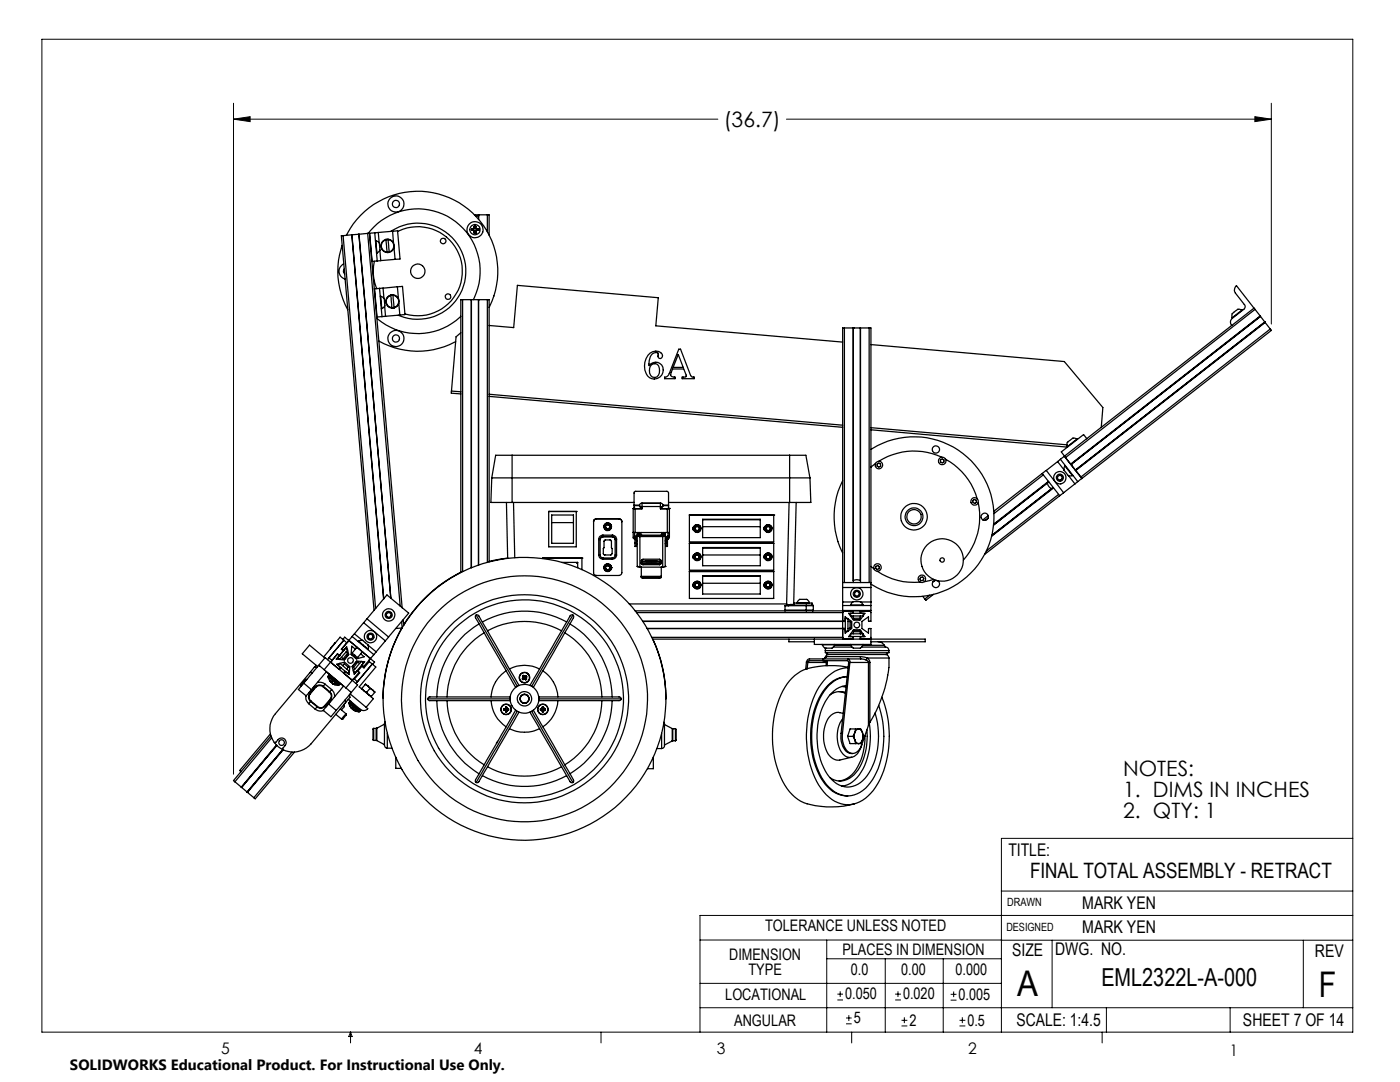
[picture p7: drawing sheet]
<svg xmlns="http://www.w3.org/2000/svg" width="279mm" height="216mm" viewBox="0 0 279 216" stroke-linecap="round" stroke-linejoin="round" font-family="sans-serif">
<g fill="none" stroke="#000" stroke-width=".2">
<path d="M8.4 7.8h261.6v198.2h-261.6zM46.6 23.8l3.3-.5v1zM46.6 20.6v133.9M46.6 23.8h96.7M157 23.8h96.7M250.4 23.3l3.3 .5-3.3 .5zM253.7 20.6v44.1M199.8 177.8h70.2M270 167.3h-70.2v38.7M139.7 187.6h60.2M139.7 196.2h60.1M165 187.6v18.4"/>
<path d="M165 191.3h34.8M167.1 199.5h1.1M167.1 198.4h1.1M167.7 197.8v1.1M176.7 191.3v14.7M178.6 199.5h1.2M178.6 198.4h1.2M179.2 197.8v1.1M188.2 191.3v14.7M189.7 199.6h1.2M189.7 198.4h1.2M190.3 197.8v1.2"/>
<path d="M199.8 187.6h70.2M210 187.6v13.5M260.1 187.6v13.5M270 182.7h-130.3v23.3M70 206v2.1M70 206l.3 .8h-.7zM119.9 206v2.1M139.7 201.1h130.3M168.8 204.3h1.2M168.8 203.1h1.2M169.4 202.6v1.1M170 206v2.1"/>
<path d="M179.9 204.7h1.2M179.9 203.6h1.2M180.5 203v1.2M191.5 204.7h1.2M191.5 203.6h1.2M192.1 203v1.2M220 206v2.1M220.8 201.1v4.9M245.5 201.1v4.9"/>
</g>
<path d="M46.6 23.8l3.3-.5v1zM250.4 23.3l3.3 .5-3.3 .5z" fill="#000"/>
<g fill="none" stroke="#000" stroke-width=".25">
<path d="M68.3 49a15.9 15.9 0 0 0 1.1 12.8M68.5 47h-.4l6.5 74.8M68.5 47l6.5 74.4M68.6 52.7a1.59 1.59 0 0 0-.9 1.6 1.59 1.59 0 0 0 1.2 1.4M68.7 53.7l-.2 .6 .3 .3M69.1 47a16 16 0 0 1 21.5-7.1 16 16 0 0 1 7 21.4M70.2 46.8l-1.7 .2M70.2 46.8l6.4 72.7M71.6 46.7l6.4 72.7-6.4-72.7M71.6 46.7h.1M71.6 46.7l-1.4 .1M73.4 46.6l-1.8 .1"/>
<path d="M73.4 46.6l6.5 74.4M73.5 46.6a12.5 12.5 0 0 1 16.5-3 12.5 12.5 0 0 1 4.5 16.2M73.7 46.5l-.3 .1M73.7 46.5l6.6 74.8M73.7 46.5h.1M74.2 52.2h.1M74.7 57.6h.1M74.7 52.1a8.6 8.6 0 0 0 .5 5.5M74.8 57.6l.4 5.7M74.8 46.5h-1M74.8 46.5l.5 5.6M75 48l.3 .2a.86 .86 0 0 1 .5 1 .92 .92 0 0 1-.6 1.3"/>
<path d="M75 48l.2 2.5M75 48h-.1M75.1 50.5h.1M75.3 52.1l-1 .1M75.5 46.4l-.7 .1M75.5 46.4l.2 2M75.7 57.5l-.9 .1M75.7 57.5l.5 5.7M75.8 50l.2 2M75.9 59.1h.1M76 59.1l.4 .2a.74 .74 0 0 1 .3 1 .96 .96 0 0 1-.5 1.3M76 59.1l.2 2.5"/>
<path d="M76 52l-.7 .1M76.4 57.5h-.7M76.4 57.5l.2 2M77 47.8a1.33 1.33 0 0 0-1 1.4 1.33 1.33 0 0 0 1.3 1.2M77 47.8v.1M77 47.9a1.23 1.23 0 0 0-.9 1.3 1.23 1.23 0 0 0 1.2 1.1M77 47.9l.3 2.4M77.3 50.3v.1M77.4 47.8a1.24 1.24 0 0 1 1.2 1.1 1.24 1.24 0 0 1-.9 1.4M77.4 47.8l.3 2.5M77.4 47.7a1.33 1.33 0 0 1 1.3 1.2 1.33 1.33 0 0 1-1 1.4M77.4 47.7v.1"/>
<path d="M77.4 47.7l-.4 .1M77.7 50.3h.1M77.7 50.3l-.4 .1M78 58.9a1.24 1.24 0 0 0-.9 1.4 1.24 1.24 0 0 0 1.1 1.1M78 58.9l.2 2.5M78 58.9a1.32 1.32 0 0 0-1 1.4 1.32 1.32 0 0 0 1.2 1.2M78 58.9h.1M78 46.2a9.6 9.6 0 0 1 14.9 7.1 9.6 9.6 0 0 1-13.4 9.6M78.4 46.1l.9-.1 .5 5.7-1 .1M78.4 46.1l-2.9 .3M78.4 46.1l.1 2.4M78.4 58.9l.2 2.4"/>
<path d="M78.4 58.9a1.24 1.24 0 0 1 1.2 1.1 1.24 1.24 0 0 1-1 1.3M78.4 58.8a1.32 1.32 0 0 1 1.3 1.3 1.32 1.32 0 0 1-1.1 1.4M78.4 58.8v.1M78.4 58.8l-.4 .1M78.6 49.4l.2 2.4M78.8 51.8l-2.8 .2M79.3 57.2h1l.5 5.6-1 .1M79.3 57.2l-2.9 .3M79.3 57.2l.2 2.3M79.4 46.2a8.9 8.9 0 0 1 12.9 7.2 8.9 8.9 0 0 1-11.5 9.2M92.3 59.8h-.3v54.4M92.3 59.8h5"/>
<path d="M92.3 59.8v54.3M94.1 59.8v53.5M94.4 45.7h-.3v.3h.3M94.4 45.7l-.3 .1 .1 .2 .2-.1M94.4 45.9l.2 .1M94.4 46h.2M94.4 45.7h.1M94.4 45.9v.1M94.6 45.6l-.2 .1M94.6 46l.1 .2M94.6 45.6h.1M94.6 46h.1"/>
<path d="M94.7 46.5h.1M94.7 46.5h.2M94.7 45.4v-.2h.2v.2M94.7 46.2v.3M94.7 45.4l-.1 .2M94.7 45.4h.1M94.7 46.2h.1M94.7 42.9h2.6M94.9 46.2h.1M94.9 46.2v.3M94.9 45.4h.1M94.9 45.4l.1 .2"/>
<path d="M94.9 46.5h.1M95 46l-.1 .2M95 45.6l.2 .1M95 46h.1M95 45.6h.1M95.2 45.9v.1M95.2 45.9l-.2 .1M95.2 45.7h.1M95.2 45.7h.3M95.2 46h.3M95.2 46h-.2M95.5 45.7v.3"/>
<path d="M95.5 46h.1M95.5 45.7h.1M95.5 59.8h.1M95.5 42.9v.3l-.7-.2M95.5 59.8v52.9M95.5 42.9v.9M97.3 42.9h.3v4M97.3 59.8h.3v52.3M97.3 42.9v3.3M97.3 59.8v52.4M75.2 63.3h.1M75.6 68.1a15.9 15.9 0 0 0 15.3 .1"/>
<path d="M76.1 61.6h.1M76.2 63.2l-1 .1M76.8 61.1l.1 2M76.9 63.1l-.7 .1M78.2 61.4v.1M78.6 61.3v.2M78.6 61.5h-.4M79.6 60.5l.2 2.4M79.8 62.9l-2.9 .2M90.1 78v.5l1.9 .1M90.1 78l1.9 .2M92 63.1a12.4 12.4 0 0 1-16.8 .4"/>
<path d="M92 66.4l-1 .8-.9 10.8M97.6 79.1l70.6 6.2M97.6 64.9l4.9 .5 .8-8.5 28.1 2.5-.5 5.6 37.3 3.3M97.6 78.7l70.6 6.1M129.3 70.9a1.77 1.77 0 0 1 2.9-.2 .6 .6 0 0 1-.4 .8 .67 .67 0 0 1-.4-.9 .97 .97 0 0 0-1.6 .6l-.2 .7-.1 1.1a1.6 1.6 0 0 1 2.5-.2 1.6 1.6 0 0 1-.3 2.4 1.86 1.86 0 0 1-1.9 .3 1.86 1.86 0 0 1-1.1-1.7 3.7 3.7 0 0 1 .6-2.9zM130 72.8a1.02 1.02 0 0 1 1.2-.1 1.02 1.02 0 0 1 .4 1.2 1.06 1.06 0 0 1-1 1.4 1.06 1.06 0 0 1-1-1.4v-.4zM135.4 70.7l.9 2.6h-2zM135.5 69.7h.3l2 5.2a.55 .55 0 0 0 .7 .3v.4h-2.4v-.4h.8l.1-.2-.5-1.4h-2.3l-.3 1.4 .2 .2h.6v.4h-2.1v-.4a.96 .96 0 0 0 1-.7zM168.5 65.4h-.3v50.8M168.5 65.4h5M168.5 65.4v50.8M170.3 65.4h.1"/>
<path d="M170.3 65.4v50.8M171.7 65.4v50.5l-.7-.2-.7 .2M171.7 65.4v50.8M173.5 65.4h.3v50.8M173.5 65.4v50.8M173.8 68.8l38.6 3.3 7.7 9.2-.3 4M245.9 63.4l.1 .1M247.9 61.9l-.4-.2a1.71 1.71 0 0 0-1.6 .9v.8M247.9 61.9l-2 1.5M247.9 61.9h.1M250.3 61.5l.2 .2M250.3 61.5l-3.5-4.5a1.12 1.12 0 0 0-.2 1.5l1.7 2.2a.65 .65 0 0 1-.1 1l-2.2 1.8a.98 .98 0 0 0-.2 1.4"/>
<path d="M250.3 61.5l-33.4 26M250.5 61.7l-37.8 29.6M250.5 61.7l1 1.3M251.5 63v.1M251.5 63l-37.8 29.6M251.5 63.1l-37.8 29.6M251.5 63.1h.1M251.6 63.1l-37.9 29.6M251.6 63.1l.8 1.1M252.4 64.2l-37.8 29.6M252.4 64.2v.1M252.4 64.3h.1"/>
<path d="M252.4 64.3l-37.8 29.5M252.5 64.3l-37.8 29.6M252.5 64.3l1 1.4M253.5 65.7l.2 .2-37.8 29.6M253.5 65.7l-37.8 29.5M98.1 95.4l-.1 4.9h4.2M98.1 95.4h63.5M102.2 90.8h-3.3l-.8 4.6M102.2 90.8v9.5M102.2 90.8h55.4M157.6 90.8h3.2l.8 4.6M157.6 90.8v9.5"/>
<path d="M161.6 95.4l.2 4.9h-4.2M168.2 95.9a16 16 0 0 0 0 14.4M173.8 89.7a16 16 0 0 1 24.6 13.4 16 16 0 0 1-24.6 13.5M173.8 85.8l39.2 3.4M173.8 85.3l39.1 3.5M174.7 92.5l-.9 .7M175 92.6l.4-.2 .3 .2 .1 .4-.4 .2-.4-.2zM187.7 91.8l.3-.2 .4 .2v.4l-.4 .2-.3-.2zM188 91.2a13.1 13.1 0 0 0-12.6 .8M188.7 91.6a13 13 0 0 1 6.3 7.9M194.1 99.9l.3-.2 .4 .1 .1 .4-.3 .2-.4-.1zM208 94.5l3.5 4.4"/>
<path d="M208 94.5l-9.7 7.5M208.2 94.8l-9.8 7.7M208.8 93.9l-.8 .6M208.8 93.9l3.5 4.4M209 96.4h.1a1.24 1.24 0 0 0 .8 1.1l-12 9.3M209.2 96.1l-10.9 8.5M209.3 96.1l-11 8.7M210.2 97.3l-12.3 9.6M210.3 97.4l-12.4 9.6M211 95.1l.5-.3 .4 .2 .1 .5-.4 .3-.5-.2zM211.1 92.1l-2.3 1.8M211.1 92.1l1.2 1.6"/>
<path d="M211.2 98.7l-14.4 11.2M211.5 98.9l-15 11.7M211.6 91.7l-.5 .4M211.6 91.7l3.5 4.4M212.3 98.3l-.8 .6M212.4 91.1l-.8 .6M212.4 91.1l3.5 4.4M212.4 91l.3 .3M212.4 91v.1M212.5 93l-.1 .2a1.6 1.6 0 0 0 1.1 1.8l.5-.1M212.5 93l1.5 1.9M212.6 92.9l-.1 .1"/>
<path d="M212.7 91.3l1 1.3M213 89.1v.1M213.3 94.9l1.2 1.7M213.7 92.6v.1M213.7 92.7h.1M213.7 92.7l.9 1.1M214.1 94.9h-.1M214.5 96.6l-2.2 1.7M214.6 93.8l.1 .1M214.6 93.8h.1M214.7 93.9l1 1.3M214.9 87.6l-.3-.1a1.62 1.62 0 0 0-1.7 1l.1 .6"/>
<path d="M214.9 87.6l-1.9 1.5M214.9 87.6l.1 .1M215.1 96.1l-.6 .5M215.7 95.2l.2 .3M215.9 95.5l-.8 .6M215.9 95.5h.1M216.9 87.5l-.6-.8-4.5 3.5 .6 .8M216.9 87.5l-4.5 3.5M92 114.2a28.2 28.2 0 0 0-11.4 10.5M101.1 100.3l.2 11.1M101.3 111.3l-3.7 .7M102.2 100.3h24.3"/>
<path d="M102.5 100.3l.2 11M108.3 111.4h.1M108.3 111.4h7.8M109.5 102.1h.1M109.5 102.1h5.5M109.5 102.1v7h5.5v-7M110.1 104.3v-1.5h4.3v1.5M110.1 104.3v4.1h4.3v-4.1M110.1 104.3h4.3M112.1 112.2h3.2M115 102.1h.1M115.3 112.2v1.1"/>
<path d="M115.3 112.2l-.2 .2M116.1 111.4h.1M116.1 111.4v2.3M119 103.5a.54 .54 0 0 0-.5 .6v10.2a.54 .54 0 0 0 .5 .5h4.5l.6-.3v-10.4l-.2-.5-.4-.1M119 103.5a.54 .54 0 0 0-.5 .6M119 103.5h4.5M119 103.5h.1M119.5 107.6h.3M119.5 110.7h.3M119.5 110.7a.84 .84 0 0 0 .8 .9M119.5 107.6v3.1M119.8 107.6v3.2l.2 .4 .3 .1"/>
<path d="M120.3 107.1l-.4 .2-.1 .4M120.3 107.1l-.3 .1-.2 .4M120.3 106.8a.84 .84 0 0 0-.8 .8M120.3 106.8v.3M120.3 111.3v.3M120.3 106.8h1.9M120.3 107.1h1.9M120.3 111.6h1.9M120.3 107.1h.1M120.3 111.3h1.9M120.5 113.3h.1M120.5 105.1a.76 .76 0 0 1 .8-.8 .76 .76 0 0 1 .7 .8"/>
<path d="M120.5 113.3a.76 .76 0 0 1 .8-.8 .76 .76 0 0 1 .7 .8M120.7 110.7l-.3-.2v-1l.1-.2v-1.4l.2-.2h1.1l.2 .2 .2 2.6-.3 .2M120.7 110.7h1.2M120.7 110.7h.1M120.9 104.9v.4M120.9 105.3l.4 .3M120.9 113.1v.4M120.9 113.5l.4 .3M120.9 113.5l.4 .2M121.3 104.7l-.4 .2M121.3 104.7l.4 .2M121.3 112.9l.4 .2"/>
<path d="M121.3 112.9l-.4 .2M121.3 105.6h.1M121.3 113.7v.1M121.7 104.9v.4M121.7 105.3l-.4 .3M121.7 113.1v.4M121.7 113.5l-.4 .3M121.7 113.5l-.4 .2M121.9 110.7h.1M122 113.3h.1M122.2 107.1l.4 .2 .2 .4M122.2 107.1l.3 .1 .3 .4"/>
<path d="M122.2 106.8a.84 .84 0 0 1 .8 .8M122.2 106.8v.3M122.2 111.3v.3M122.2 107.1h.1M122.8 107.6v3.3l-.3 .3-.3 .1M122.8 107.6h.2M122.8 110.7h.2M123 110.7a.84 .84 0 0 1-.8 .9M123 107.6v3.1M123.5 103.5l.4 .1 .2 .5M123.5 103.5h.1M126.4 101.5h.4"/>
<path d="M126.4 101.5h.1M126.4 106.2l.4 .1M126.4 101.5v5.9l.3 .2M126.4 101.5h.2M126.5 100.8v.1M126.5 100.8v-2.6l.3-.2h6.3l.3 .3v2.5M126.5 100.9h1.1M126.5 100.8h1.1M126.5 100.9v.6M126.6 101.5h.1M126.6 101.5h1.5M126.6 106.3l.1 1"/>
<path d="M126.6 107h.1M126.7 107.3h.1M126.7 107v.3M126.7 107h.1M126.7 107.3l.3 .3M126.7 107.6h.1M126.7 107l.3 .2v1.1M126.7 108.3v.7h.3v-.7M126.7 108.3h.3M126.7 107.6v.7M126.8 101.5v4.8M126.8 106.3h6.4"/>
<path d="M127 107.9h.2M127 108.5h.2M127.2 106.9l.5 .2M127.2 113l.5 .2M127.2 113h.1M127.2 106.3v.3M127.2 106.6v6.4M127.2 106.8h.3M127.2 106.6h.3M127.5 106.6v.4h4.9l.1-.4M127.5 106.3v.3M127.5 106.8h.1"/>
<path d="M127.6 106.3v.7M127.6 100.8l.4-.4h3.9l.4 .4M127.6 100.8l.2 .3 .3 .1M127.6 100.9l.1 .2 .4 .2M127.6 100.8v.1M127.7 107.1h4.6M127.7 113.2h4.6M127.7 107.1v6.1M127.9 106.3v.7M127.9 106.8h4.1M128 113.2v2.1l.3 .1M128 112.3l.1 .2 .2 .1"/>
<path d="M128.1 101.2v.1M128.1 101.3h.1M128.1 101.2h.1M128.1 101.1v-.7h3.7v.7M128.1 112h3.7M128.1 112v.3l.9 .1 2.7-.1h.1v-.3M128.1 111.7v.3M128.1 101.1h3.7M128.1 101.1v.4h-1.3M128.1 106.8v.2M128.3 115.1l-.3-.1h4l-.4 .1M128.3 115.1h3.3"/>
<path d="M128.3 115.1v.3M128.3 115.4h3.3M128.3 112.7l-.3-.3v-.5l.3-.3h3.3l.3 .3v.6l-.3 .2M128.3 112.7h3.3M128.3 112.6v.1M128.3 112.6h3.3M128.8 112h2.4zM131.6 112.6v.1M131.6 115.1v.3M131.8 111.7v.3M131.8 101.1v.4h1.4M131.8 106.8v.2"/>
<path d="M131.8 101.3h.1M131.8 101.2h.1M131.9 101.2v.1M131.9 112.3l-.3 .3M132 113.2v1.4a.5 .5 0 0 1-.2 .8h-.2M132 106.3v.7M132.3 107.1v6.1M132.3 100.8l-.1 .3-.3 .1M132.3 100.9l-.1 .2-.3 .2M132.3 100.8v.1M132.3 100.9h1.1M132.3 100.8h1.1"/>
<path d="M132.3 106.3v.7M132.3 106.8h.2M132.5 106.3v.3M132.5 106.8h.3M132.5 106.6h.3M132.8 106.9l-.5 .2M132.8 113h.1M132.8 113l-.5 .2M132.8 106.3v.3M132.8 107.9h.1M132.8 108.5h.1M132.8 106.6v6.4"/>
<path d="M132.9 108.3v.7h.3v-.7M132.9 108.3h.3M133.2 101.5v4.8M133.2 107.6h.1M133.2 107.3l-.3 .3M133.2 107l-.3 .2v1.1M133.2 107.3h.1M133.2 107v.3M133.2 107.6v.7M133.2 107h.1M133.3 101.5h-1.5M133.3 101.5h.1"/>
<path d="M133.3 106.3l-.1 1M133.3 107h-.1M133.3 101.5h.3M133.4 100.8v.1M133.4 100.3h24.2M133.4 100.9v.6M133.6 101.5h.1M133.6 101.5h-.4M133.6 106.2l-.4 .1M133.6 101.5v5.7l-.1 .3-.3 .1M137.6 102.8h.1M137.6 102.8h16.8"/>
<path d="M137.6 102.8v5.3h16.8v-5.3M137.6 108.4h16.8v5.4h-16.8zM137.6 114h16.8v5.4h-16.8zM137.6 108.4h16.8M137.6 114.1h16.8M138.3 105.4h.1M138.3 105.4l.1 .4M138.3 116.7h.1M138.3 116.7l.1 .4M138.3 111.1h.1M138.3 111.1l.1 .3M138.4 111.1a.78 .78 0 0 1 .7-.8 .78 .78 0 0 1 .8 .8"/>
<path d="M138.4 105.5a.78 .78 0 0 1 .7-.8 .78 .78 0 0 1 .8 .8M138.4 116.7a.78 .78 0 0 1 .7-.7 .78 .78 0 0 1 .8 .7M138.4 111.1h.1M138.4 116.7v.1M138.5 105.1l-.2 .3M138.5 116.3l-.2 .4M138.5 110.7l-.2 .4M138.7 110.9v.5M138.7 111.4l.4 .2M138.7 105.3v.4M138.7 105.7l.4 .2M138.7 116.5v.5"/>
<path d="M138.7 117l.4 .2M138.7 111.3l.4 .2M139.1 110.7l.4 .2M139.1 110.7l-.4 .2M139.1 105l-.4 .3M139.1 105l.4 .3M139.1 105.9h.1M139.1 116.3l.4 .2M139.1 116.3l-.4 .2M139.1 111.5v.1M139.1 117.2h.1M139.5 110.9v.5"/>
<path d="M139.5 111.4l-.4 .2M139.5 105.3v.4M139.5 105.7l-.4 .2M139.5 116.5v.5M139.5 117l-.4 .2M139.5 111.3l-.4 .2M139.9 111.1h.1M139.9 116.7v.1M140.2 105.1v2.2h11.5v-2.2M140.2 116.4v2.1h11.5v-2.1M140.2 110.7v2.2h11.5v-2.2M140.2 115h11.5"/>
<path d="M140.2 103.7h11.5M140.2 105.1v-1.5h11.5v1.5M140.2 110.7v-1.4h11.5v1.4M140.2 116.4v-1.5h11.5v1.5M140.2 105.1h11.5M140.2 110.7h11.5M140.2 116.4h11.5M140.2 109.4h11.5M152.4 105.4l.2 .4M152.4 105.4h.1M152.4 116.7l.2 .4M152.4 116.7h.1"/>
<path d="M152.4 111.1l.2 .3M152.4 111.1h.1M152.5 111.1a.76 .76 0 0 1 .8-.8 .76 .76 0 0 1 .8 .8M152.5 105.5a.76 .76 0 0 1 .8-.8 .76 .76 0 0 1 .8 .8M152.5 116.7a.76 .76 0 0 1 .8-.7 .76 .76 0 0 1 .8 .7M152.5 111.1h.1M152.5 116.7v.1M152.6 105.1l-.2 .3M152.6 116.3l-.2 .4M152.6 110.7l-.2 .4M152.9 110.9v.5M152.9 111.4l.4 .2"/>
<path d="M152.9 105.3v.4M152.9 105.7l.4 .2M152.9 116.5v.5M152.9 117l.4 .2M152.9 111.3l.4 .2M153.3 110.7l-.4 .2M153.3 110.7l.4 .2M153.3 105l-.4 .3M153.3 105l.4 .3M153.3 105.9h.1M153.3 116.3l-.4 .2M153.3 116.3l.4 .2"/>
<path d="M153.3 111.5v.1M153.3 117.2h.1M153.7 110.9v.5M153.7 111.4l-.4 .2M153.7 105.3v.4M153.7 105.7l-.4 .2M153.7 116.5v.5M153.7 117l-.4 .2M153.7 111.3l-.4 .2M154.1 111.1h.1M154.1 116.7v.1M154.4 102.8h.1"/>
<path d="M157.5 100.3l-.5 20.2M158.9 100.3l-.5 20.3M168.2 116.2v1M168.2 117.2v2.9M168.2 117.2h5.6M168.2 116.2h5.6M170.6 118.2l.4-.2 .4 .2v.5l-.4 .3-.4-.3zM173.8 113l.6 .5M173.8 116.2v1M173.8 117.2v2.9M174.8 113l.4-.1 .3 .2-.1 .4-.4 .1-.2-.2zM175.1 114a13.2 13.2 0 0 0 8.6 2.2"/>
<path d="M183.8 115.2l.3-.1 .3 .4-.2 .3-.4 .1-.2-.4zM184.1 119l.5 .5M185.5 118.8l-.9 .7M186.3 118.6l-1.5 1.2-.2-.3M186.3 115.6l-1.8 .5M186.6 115.9l-.5 .3M195.2 100.3a13 13 0 0 1-2.9 11.5M197.2 102.9l-1.1 .9M197.2 103.4l-.6 .4M60 136.9h.1M60.6 136.3l-1.1 1.3 1.6 1.3 1.1-1.3M60.6 136.3l1.6 1.3"/>
<path d="M61 138.8v.1a1.58 1.58 0 0 0 .6 1.5M61.2 135.6l-1.2 1.3M61.2 135.6h-.2l-1 1.1v.2M61.2 135.6h.1M61.6 138.2l.2 .2M61.8 134.3l-6.8 8.1a4.7 4.7 0 0 0-.2 5.8M61.8 134.3l.3-.1 .2 .1M61.8 138.4a1.08 1.08 0 0 0 .2 1.6M61.8 138.4l.1 .1M61.8 138l.2 .1M61.9 138.5a1.03 1.03 0 0 0 .2 1.4M62 140l-.4 .4"/>
<path d="M62 140l1.3 1M62.1 139.9l-.1 .1M62.1 139.9l1.3 1.1M62.2 137.6l2.9-3.5 1.5 1.2 1.9 1.6-2.9 3.6M62.5 137.2l.2 .1M62.7 136.9l.2 .2M62.9 137.1l.1 .1M62.9 137.1l-1.1 1.3M63 137.2l-1.1 1.3M63.1 132.8l-.3 .3M63.3 133.2l-.6-.1-.9 1.2M63.4 136.2h.9l.6 .3"/>
<path d="M63.6 132.8l1.1 .8M63.6 132.8l-3 3.5M64.5 137a1.08 1.08 0 0 0-1.5 .2M64.5 137l1.2 1.1M64.5 136.9a1.07 1.07 0 0 0-1.6 .2M64.5 136.9v.1M64.5 136.9l1.3 1.1M64.7 133.6l4.3 3.7M64.9 136.5l-.4 .4M64.9 136.5l1.3 1.1M65.5 135.1l.4 .9M65.5 135.1l2 1.7"/>
<path d="M65.5 134.9v.2M65.5 134.9l2.1 1.8M65.7 134.7h.2M65.7 134.7l2.1 1.8M65.7 134.7l-.2 .2M65.7 138.1a.99 .99 0 0 1 .2 1.5M65.8 139.9l.1 .1M65.8 138l-.1 .1M65.8 138a1.1 1.1 0 0 1 .1 1.6M65.9 139.6h.1M65.9 139.6l-1.1 1.2M65.9 136l.1 .1"/>
<path d="M65.9 136h.1M65.9 139.6l.2 .2M65.9 139.6l-1 1.3M66 132.1l-1.1-.9-1.3 1.6M66 132.1l-1.3 1.5M66 132.1l4.3 3.6M66 136.1h.1M66 136.1v-.2l.3 .2M66.1 136.1h.1M66.1 136l-.1 .1M66.1 136.1l.1 .1M66.1 136v.1"/>
<path d="M66.2 136.2h.1M66.2 137.6l-.4 .4M66.2 137.6l.4 .5 .2 .9M66.2 136.1h-.1M66.2 131.9l-.1 .4 1.5 1.2 .2-.4M66.2 131.9l-.2 .2M66.3 136.1v.1M66.3 136.1l-.1 .1M66.3 136.3l.2 .1M66.3 136.2v.1M66.4 136.4h.1M66.4 136.4l.1 .1"/>
<path d="M66.4 136.4l.5 .2-.3-.1M66.6 136.5h.1M66.6 136.5h-.1M66.7 136.6l.8 .2M67 128.2l-1.1 1.3M67.2 132.5l1.6-.4 1 .9-.1 1.6zM67.3 130.5h.1M67.3 130.5l-1 1.3-.6-.5M67.3 130.5l-1.1 1.4M67.3 130.5l.3 .3M67.5 132.8l.3-.4 1.9 1.6-.3 .4M67.6 136.7l-.1 .1"/>
<path d="M67.7 130.8h.1M67.8 136.3v.2M67.8 136.5l-.2 .2M68 133.2l-.3 .4M68.1 133.2l-.4 .4M68.1 131.2l.4 .2M68.2 129.4l.4 .4M68.3 129.4l.4 .3 .5-.7 .4 1.6-.9 1.1-1.6-.2 .5-.7M68.3 129.4l-.1 .1M68.4 132.8l.3-.3 .2 .1 .6 .5-.3 .4M68.4 127.6l.4-.5 .8 .7M68.6 127.7l-.7-.6-3.3 4-2.8-2.4-1.5 1.8 3.1 2.5"/>
<path d="M68.6 127.7l-3.2 3.9M68.6 127.7l.6 .6-1.1 1.2 .4 .4-.9 .9M68.8 139.7l.2 .3-.1 .2M68.8 133.9l-.3 .4M68.9 134.1l-.2 .3 1.4 1.2 .4-.1M69 134.1h-.1M69 137.3l1.1 .9M69 130.1l.4 .3M69.1 134.1h-.2M69.4 129.6l-.4-.3-.6 .7-1 1.3 .4 .3M69.4 129.7l-1.6 1.9M69.4 130.4l-.9 1"/>
<path d="M69.4 130.4l.1 .3-.7 .8-.3-.1M69.4 128.1l-1.1 1.3M69.6 127.8l-.2 .3M69.6 127.8l.3 .2M69.6 127.8l4.3 3.6M69.6 127.8h.1M69.7 138.6l.1 .5-7.7 9.3a4.7 4.7 0 0 1-5.7 1.2M69.9 128h-.4l-.1 .1M69.9 138.5l3.5 2.9a1.01 1.01 0 0 1-1.5 .2l-2.4-2M69.9 128l1.3 1.1M70.1 140h-.3M70.1 138.2l-3 3.5"/>
<path d="M70.3 130.3l1.1 .9M70.3 130.3l-.1 .3 .7 .6h.5M70.3 127l-.7 .8M70.3 127l4.3 3.6M70.3 135.7l1.1 1-1.3 1.5M70.3 135.7l-1.3 1.6M70.5 133.2l.4 .3M70.5 135.5l-.2 .2M70.7 126.5l-.4 .5M70.7 126.5l1.6 1.3M71.2 129.1l-.4 .4-.6-.6-.1 1.7 1 .9 1.6-.4-.7-.6 .4-.4M71.2 129.1l1.2 1"/>
<path d="M71.2 129.2l-.9 1.1M71.3 133.8l.1 .1M71.4 133.9l.4 .4-1.1 1.2 .6 .5M71.4 132.1l-.9 1.1M71.4 132.1h-.4l-.6 .8 .1 .3M71.4 132.1l.4 .3M71.5 128l.4-.2a.88 .88 0 0 1 1 .4 .95 .95 0 0 1 .5 1.3M71.5 128l1.9 1.5M71.5 128h.1M71.6 134.2l-1.1 1.3M71.6 134.1v.1M72.1 132l-1.6 1.8 .4 .4 1.6-1.9-.4-.3"/>
<path d="M72.2 132.7l.4 .4M72.2 137.4l.5 .5 .5 .2M72.2 137.4h-.1M72.3 130.1l-.9 1.1M72.4 130.1l1.3 1.1M72.6 133l-.4-.3 .6-.7-1.6-.1-.9 1.1 .4 1.5 .5-.6 .4 .3M72.6 133l-.1 .1M72.6 124.2l4.3 3.7M72.6 124.2l-1.9 2.3M72.9 136.6l.5 .3M72.9 136.6l.1-.1 .4 .4M72.9 136.6l-.7 .8"/>
<path d="M73.2 138.1l.4 .6 .5 .3M73.2 123.5l-.6 .7M73.2 123.5l4-4.8 4.4 3.6-4.1 4.8M73.2 123.5l4.3 3.6M73.4 136.9l.4 .5M73.4 136.9l1 .8M73.4 129.5v.1M73.5 128.8l1.6 1.3M73.7 131.2v.5M73.7 131.2l.2 .2M73.7 131.7l-1.1 1.3M73.8 126.5l.5 .1 .1 .5-.3 .4-.5-.1-.2-.5z"/>
<path d="M73.8 137.4l.6 .3M73.8 137.4l-.6 .7M73.9 131.4l.9 .7-.4 .5M73.9 131.4l-.2 .3M73.9 131.4h.1M74.1 139h-.1M74.3 132.5l.7 .6-3.3 4 2.8 2.3-1.4 1.7M74.3 132.5l-3.3 3.9M74.3 132.5l-.6-.5-1.1 1.3-.4-.4-.8 1M74.4 137.7l.4 .5M74.4 137.7l.4 .3v.2M74.6 130.6l-.7 .8"/>
<path d="M74.8 138.2l-.7 .8M75.1 130.1l-.5 .5M76.9 127.9l-1.8 2.2M77.1 122.5l.4-.3 .5 .2v.5l-.4 .3-.4-.2zM77.5 127.1l-.6 .8M80.2 124l.1 1.3M80.2 125.3a28.4 28.4 0 0 0-3.8 14M80.3 125.3l-1.3 .1M80.5 123.6l.1 1.1M85.4 139.5l.3 .3h16.1M85.4 139.5h16.4M87.2 139.8a17.7 17.7 0 0 0 8.4 14.6"/>
<path d="M89.2 139.8a15.5 15.5 0 0 0 7.4 12.8M95 122.7h.4l.2 .2 8 13.9M95 122.7l-.1 .1v.5l8 13.9M95 122.7l8.2 14.2M95.6 124.5a17.4 17.4 0 0 0-8.4 14.6M96.3 124.1a17.5 17.5 0 0 1 16.8 0M96.6 126.3a15.5 15.5 0 0 0-7.4 12.8M97.3 125.9a15.5 15.5 0 0 1 14.8 0M98 139.8a6.7 6.7 0 0 0 3 5.2M101 133.8a6.7 6.7 0 0 0-3 5.3M101.7 133.5a6.4 6.4 0 0 1 6 0M101.8 139.1h-16.1l-.3 .4"/>
<path d="M104.2 135.5l.2 .1M104.3 134.9l.1 .2M104.3 134.9l.1 .1M104.4 135.3l-.2 .2M104.4 135.3h.1M104.4 134.8l.2 .1M104.4 134.8l-.1 .1M104.4 135.1h.1M104.4 135.1l.1 .1M104.4 135.4h.1M104.4 134.8l.1 .1M104.4 135.4l-.2 .1"/>
<path d="M104.4 135h.1M104.5 135.2h.1M104.5 135.2l-.1 .1M104.5 135h.1M104.5 135.3h.1M104.5 135.2v.1M104.5 135l-.1 .1M104.5 135v.2M104.5 135.3l-.1 .1M104.5 135.4l-.1 .2M104.5 135.4h.1M104.5 134.9l-.1 .1"/>
<path d="M104.5 135.4l.1 .1M104.5 134.9v.1M104.6 135.5l-.2 .1M104.6 135.5h.1M104.6 135h.1M104.6 134.9l.1 .1M104.6 134.9l-.1 .1M104.6 134.9v.1M104.7 135h.1M104.7 135.4l-.1 .1M104.7 135.4h.1M104.7 135.4l.1 .1"/>
<path d="M104.7 135.4h-.2M104.8 134.9l-.1 .1M104.8 135.5h.1M104.8 135.5l.1 .1M104.8 134.9v.1M104.8 135.4h.1M104.8 135.4v.1M104.8 135h-.1M104.8 135.2h.1M104.8 135h.1M104.8 135.2l.1 .2M104.9 135.2v.1"/>
<path d="M104.9 135.4h.1M104.9 135.1h.1M104.9 135.4l-.1 .1M104.9 135.3h.1M104.9 135.3v.1M104.9 135.1l-.1 .1M104.9 135.4l.2 .1M105 135.1l-.2 .1M105 135.1h.1M105 134.8l.1 .2M105 134.8l-.2 .1M105 135.3l.1 .2"/>
<path d="M105 135.3l-.1 .1M105 134.8l-.2 .2M105.1 135l-.1 .1M105.1 135.5l-.2 .1M105.1 135h-.2M107.5 139.1h16l.4 .1 .1 .3M107.6 139.5h16.4M108.3 133.8a6.7 6.7 0 0 1 3 5.3M111.3 139.8a6.7 6.7 0 0 1-3 5.2M112.7 126.3a15.5 15.5 0 0 1 7.4 12.8M113.7 124.5a17.4 17.4 0 0 1 8.5 14.6M114.3 122.7l.2 .4-.1 .2-8 13.9"/>
<path d="M114.3 122.7h-.3l-.2 .2-8 13.9M114.3 122.7l-8.2 14.2M120.1 139.8a15.5 15.5 0 0 1-7.4 12.8M122.2 139.8a17.5 17.5 0 0 1-8.5 14.6M124 139.5l-.1 .2-.4 .1h-16M125.6 120.5h31.4M126.8 121.9h34.1M127 122.2h41.2M128.3 124h40.4M129.2 125.4h39.5M130.1 127.2h38.1M156.7 120.8v.1"/>
<path d="M156.7 121.7v.2M156.7 120.8l4.2 .1M156.7 121.7h4.2M156.7 120.9v.8M157 120.5l.3 .3M157.3 120.8h.1M157.4 127.5v.6h5.1M157.8 120.6h.6M157.8 120.6l-.5 .2M157.8 120.6l.1 .2M157.9 120.8h-.6M157.9 120.8h3"/>
<path d="M158.4 120.6l.1 .2M158.5 120.8v-.5h3.6v.5M159.1 120.3l.1-.2a1.54 1.54 0 0 1 2.1-.3l.2 .5M159.1 120.3h2.4M159.1 120.3h.1M160.9 120.8v.1M160.9 121.7v.2M160.9 120.9h1.4M160.9 120.8h1.4v.1M160.9 121.9h1.3M160.9 121.7h1.4M160.9 120.9v.8"/>
<path d="M161.1 133.5a9.1 9.1 0 0 0-5.6 6.1 20.3 20.3 0 0 0 1.6 17.8 7.6 7.6 0 0 0 4 3M161.2 132.2l.2-.4h7.8l.1 .2-1.4 14.3M161.2 132.2h3.7M161.2 132.2l-.1 1.3M161.5 120.3h.1M162.3 121.7l-.1 .2M162.3 120.9v.8M162.5 127.5v1.1h11.3v-1.1M164.1 128.7l.2 .3a.72 .72 0 0 0 .9 .3 .97 .97 0 0 0 1.4-.6M164.1 128.7h2.5M164.1 128.6v.1M164.2 131.8l.5 .1"/>
<path d="M164.7 131.9l.2 .3M164.7 129.8v.4h12.7v-.4M164.7 131.2h.1M164.7 129.8h12.7M164.8 131l-.3 .4h-.3h.3l.2-.2M164.8 131h6.9M164.8 131l-.1 .2M164.8 131.8l-.1 .1M164.9 129.3l-.2 .5M164.9 132.2h.2M164.9 132.2v.6M165 130.2v.4h12.1v-.4"/>
<path d="M165.1 131.8v.4M165.1 132.2v.6M165.4 130.6a.67 .67 0 0 0-.7 .6M166.3 129.1h3.7M166.5 128.8h3.3M166.6 128.6v.1M167.5 138l1.2 .3M168 137l.8 .1M168.2 120.8v1M168.2 120.1v.7M168.2 121.8v.4M168.2 127.2v.3"/>
<path d="M168.2 125.4h.1M168.2 127.2l.3 .3M168.2 122.2v5M168.2 120.8h5.6M168.2 121.8h5.6M168.2 120.1h2M168.5 121.9l-.2 .1-.1 .2M168.6 124l.1-.1v-.8l1.3 .9v1.4l-1.3 .9-.1-.9M168.7 138.1l-.6-.1a3.4 3.4 0 0 0-2.4 .6M168.9 136.8a5.9 5.9 0 0 0-4.5 3.9 15.2 15.2 0 0 0 .7 13.8 4.6 4.6 0 0 0 5.6 2.2 8 8 0 0 0 4-5.4 15.9 15.9 0 0 0-.1-9M169.2 131.5a.53 .53 0 0 1 .4 .7M169.2 123.4h-.5v2.5h.5v-2.4"/>
<path d="M169.2 133.2a6.6 6.6 0 0 0-5.3 3.3 20.2 20.2 0 0 0-1.7 17.8 9.6 9.6 0 0 0 5.6 6.1 6.1 6.1 0 0 0 6.5-2.7 20 20 0 0 0 2.3-16.8l-.6-1.8M169.2 125.4h.5M169.2 124h.5M169.3 133.1a18.2 18.2 0 0 0-8.2 .4M169.6 132.2h3.7M169.6 132.2l-1.5 14.1M169.7 124v1.4M169.7 124l.2 .1v1.1l-.2 .2M169.8 128.7l.2 .3a.72 .72 0 0 0 .9 .3 .97 .97 0 0 0 1.3-.6M169.8 120.7l.1-.2a1.54 1.54 0 0 1 2-.2l.3 .4M169.8 126.5v.5h2.5M169.8 126.5h2.4"/>
<path d="M169.8 128.7h2.4M169.8 120.7h2.4M169.8 120.7v.1M169.8 128.6v.1M169.8 127h.1M170.2 127l.1 .1M170.2 121.9l.1 .1M170.3 126h1.4M170.3 126l.2-.2h1.1l.1 .2M170.3 123.4h1.4M170.3 123.4l.2 .2h1.1l.1-.2M170.3 121.9v.5"/>
<path d="M170.3 122.9v.5M170.3 126v.5M170.3 127v.5M170.3 127h-.9l.9-1.3h1.4l.9 1.3h-.9M170.4 125.7v.2M170.8 125.2h.4M171.7 131l1.4 .3M171.7 131l.1 .5M171.7 121.9v.5M171.7 122.9v.5M171.7 126v.5M171.7 127v.5"/>
<path d="M171.8 131.5h-10.2a.66 .66 0 0 0-.7 .7l-.1 1.3M171.8 131.5l1.1 .2M171.8 127.1l-.1 .4M171.8 125.8v.7M171.8 120.1h2M171.8 121.9l-.1 .4 .9 .1-.9 1.3h-1.4l-.9-1.3 .9-.1M171.9 129.1h4.8M172.2 128.8h4.3M172.2 122.9h-2.4v-.5h2.5v.5M172.2 120.7v.1M172.2 128.6v.1M172.3 126.5v.5"/>
<path d="M172.9 131.7l.4 .5M173.1 131.3l-.2 .4M173.1 131.3l.3 .3 .2 .6M173.1 131.3h4.3M173.3 132.2h.3M173.3 132.2v12.5M173.5 121.9h.2l.1 .3v1.8h-.4l-.1-.9-1.3 .9v1.4l1.3 .9v-.8l.5-.1v1.8l-.3 .3M173.6 132.2v11.9M173.8 128.1h10.8v-.6h-54.3a27.2 27.2 0 0 1 2.6 12M173.8 120.8v1M173.8 120.1v.7M173.8 121.8l-11.6 .1"/>
<path d="M175.3 128.1a1.38 1.38 0 0 1 1.2 .7M176.5 128.8l.2 .3M176.7 129.1a.67 .67 0 0 1 .7 .7M176.7 130.6a.72 .72 0 0 1 .7 .7M177.4 133.2v.1a27.1 27.1 0 0 1-3.8 10.8M177.4 131.3v1.9M46.9 156l1.3 1.1M48.2 157.1h.1M48.2 157.1l1.1 .9M49.3 158l.1 .1M49.3 158h.1M49.4 158.1l1.3 1.1"/>
<path d="M54 146.4l-6.2 7.3 .3 .3M54.1 146.9l-7.5 8.9 .3 .2M54.2 147.2l-7.3 8.8M54.8 148.2l.3-.1a1.14 1.14 0 0 1 1.7-.6 .98 .98 0 0 1 .1 1.3l-.5 .5v.3M54.8 148.2l.7 .8 .9 .6M55.2 148.7l-7 8.4M56.4 149.6l-7.1 8.4M56.5 149.6l-7.1 8.5M58.3 150.1l-7.6 9.1M58.8 150.1l-7.9 9.3-.2-.2M61.6 140.4l1.3 1.1M62.9 141.5l.9 .4 .8-.1"/>
<path d="M63.3 141l-.4 .5M63.4 141h-.1M64.8 140.8a.95 .95 0 0 1-1.4 .2M64.8 140.8l.1 .1M64.9 140.9a1.11 1.11 0 0 1-1.6 .1M64.9 140.9l.2 .2M65.1 140.7l.2 .1M65.6 140.5l-1.1 1.2 1.5 1.3 1.1-1.3M65.6 140.5l1.5 1.2M67 142.5l1.2 1M67.9 141.5l1.1 .9M68.7 140.5a1.13 1.13 0 0 1-.5 1.2"/>
<path d="M69 142.4l-.8 1.1M69 142.4v.4l-.6 .7h-.2M69.6 140.3l.2 .6M69.6 140.3l2 1.7M69.6 140.2v.1M69.6 140.2l2.2 1.8M69.8 140l2.1 1.8M69.8 140l-.2 .2M69.8 140.9h.1M69.8 140.9l.3 .3M70.1 141.2l.1 .1M70.1 141.2h.1"/>
<path d="M70.2 141.3v.1M70.2 141.3h.1M70.2 141.4h.1M70.2 141.4v-.1l.2 .1v.2M70.3 141.4h.1M70.3 141.3l-.1 .1M70.4 141.4h-.1M70.4 141.6h.1M70.5 141.6l.2 .1M70.5 141.6h.1M70.6 141.7h.1M70.7 141.7l.3 .2"/>
<path d="M70.7 141.7h.1M71 141.9l.6 .1M71 141.9h.1M71.8 142h-.2M71.9 141.5v.3M71.9 141.8l-.1 .2M74.6 145.3l-.2 .1v2.3h.2M74.6 145.3v2.4M74.6 145.3h.5M74.6 147.7h.5M75.1 147.7l.1 .1M75.1 145.3v2.4"/>
<path d="M75.2 145.3h-.1M75.2 145.3v2.5M75.2 147.8l1.5 .8M76.7 144.5l-1.5 .8M76.8 144l-.1 4.7 .2 .4 .4 .2M77.3 146.3v3M77.3 149.3h.9M79 151.1v2.2h1.1M96.3 154.8a17.5 17.5 0 0 0 16.8 0M97.3 153a15.5 15.5 0 0 0 14.8 0M99.3 147.9l-.2 .4M100.5 141.5v.2"/>
<path d="M100.5 141.7h.3M100.5 141.5h.2M100.7 141.5v.1M100.7 141.6l-.2 .1M100.8 141.4h.1M100.8 141.4l-.3 .1M100.8 141.7h.1M100.8 141.6h.1M100.8 141.5h.1M100.8 141.4v.1M100.8 141.6v.1M100.8 141.6l.1 .1"/>
<path d="M100.9 141.7h.1M100.9 141.7v.1M100.9 141.4h.1M100.9 141.4h-.1M100.9 141.8h.1M100.9 141.8v.2M100.9 142h.2M100.9 141.1h.2M100.9 141.1v.2M100.9 141.3h.1M100.9 141.3v.1M100.9 141.7l.1 .1"/>
<path d="M100.9 141.4l-.1 .1M100.9 141.1l.1 .2M101 141.8h.1M101 141.3h.1M101 141.9h.1M101 141.3l-.1 .1M101 141.9l-.1 .1M101 141.8v.1M101.1 141.3v.1M101.1 141.3h.1M101.1 141.8v.1M101.1 141.9v.1"/>
<path d="M101.1 141.8v.2M101.1 141.8h.1M101.1 141.3l.1 .1M101.1 141.1v.2M101.1 141.4h.1M101.1 141.7h.1M101.1 141.7v.1M101.1 141.4l.1 .1M101.2 141.7l-.1 .1M101.2 141.7h.1M101.2 141.4h.1M101.2 141.4h-.1"/>
<path d="M101.2 141.6l.1 .1M101.2 141.6l-.1 .1M101.2 141.5h.1M101.2 141.6h.1M101.3 141.7h-.1M101.3 141.7h.1M101.3 141.7h.2M101.3 141.4l.2 .1M101.3 141.4h.1M101.3 141.5h.1M101.3 141.6h.1M101.3 141.5v.1"/>
<path d="M101.3 141.4l-.1 .1M101.3 141.4v.1M101.3 141.6v.1M101.3 141.6l.2 .1M101.5 141.5v.2M101.5 141.5h-.2M101.7 145.4a6.7 6.7 0 0 0 6 0M102.9 141.7l-8 13.9v.4l.1 .1M103.2 141.9l-8.2 14.2M103.6 142.1l-8 13.9-.2 .1h-.4M105.8 142.1l8 13.9 .2 .2 .3-.1M106.1 141.9l8.2 14.2"/>
<path d="M106.4 141.7l8 13.9 .1 .2-.2 .3M107.8 141.5v.2M107.8 141.7h.3M107.8 141.5h.3M108.1 141.4l-.3 .1M108.1 141.5v.1M108.1 141.4v.1M108.1 141.4h.1M108.1 141.7h.1M108.1 141.6l-.3 .1M108.1 141.6h.1M108.1 141.5h.1"/>
<path d="M108.1 141.6v.1M108.1 141.6l.1 .1M108.2 141.7h.1M108.2 141.4h-.1M108.2 141.4h.1M108.2 141.7v.1M108.2 141.8h.1M108.2 141.8v.2M108.2 142h.2M108.2 141.1h.2M108.2 141.1v.2M108.2 141.3h.1"/>
<path d="M108.2 141.3v.1M108.2 141.7l.1 .1M108.2 141.4l-.1 .1M108.2 141.1l.1 .2M108.3 141.8h.1M108.3 141.3h.1M108.3 141.9h.1M108.3 141.3l-.1 .1M108.3 141.9l-.1 .1M108.3 141.8v.1M108.4 141.8h.1M108.4 141.3h.1"/>
<path d="M108.4 141.3v.1M108.4 141.8v.1M108.4 141.9v.1M108.4 141.8v.2M108.4 141.3l.1 .1M108.4 141.1v.2M108.4 141.4h.1M108.4 141.7h.1M108.4 141.7v.1M108.5 141.7l-.1 .1M108.5 141.7h.1M108.5 141.4h.1"/>
<path d="M108.5 141.4h-.1M108.5 141.4l.1 .1M108.6 141.7h-.1M108.6 141.5h.1M108.6 141.6h.1M108.6 141.4h.1M108.6 141.7h.1M108.6 141.4v.1M108.6 141.6v.1M108.6 141.6l-.1 .1M108.6 141.7h.2M108.6 141.4l.2 .1"/>
<path d="M108.6 141.5v.1M108.6 141.6l.2 .1M108.8 141.5v.2M108.8 141.5h-.2M130.4 151.1v2.3h-1.2M131.1 149.4h.9M132 146.3v3.1M132.5 144.1l.1 .2v4.6l-.2 .4-.4 .1M132.6 144.6l1.6 .8M134.2 145.4h.1M134.2 145.4v2.4M134.2 147.8l-1.6 .9"/>
<path d="M134.3 147.8h-.1M134.3 145.4v2.4M134.3 147.8h.5M134.3 145.4h.5M134.8 145.4l.1 .2a4.1 4.1 0 0 1-.1 2.2M134.8 145.4v2.4M167.9 146.3a3.7 3.7 0 0 0 1.6 4l.7 .1M167.9 146.3h.2M168.1 143.5a6 6 0 0 0 .4 7.2 1.98 1.98 0 0 0 3.1-1.1l.4-1M168.3 142.3a2.6 2.6 0 0 0-3.5 2 6.7 6.7 0 0 0 1.1 6.8l.7 .5 .7 .1 2.7-.6M169.2 146.9l.5 1.5h1M169.2 146.9h1.1"/>
<path d="M170.3 146.9l.3 .7M170.6 147.6l.1 .8M170.6 146.2l-.3 .7M170.6 146.2l-.1 .3 .1 1.1M170.6 147.6a.95 .95 0 0 0 .8 .8M170.7 145.5h.7M170.7 148.4h.7M170.7 145.5h-1l-.5 1.4M170.7 145.5l-.1 .7M171.4 145.5a.95 .95 0 0 0-.8 .7M171.4 145.5a.98 .98 0 0 1 .7 .7M171.4 145.5h.4l.3 .7"/>
<path d="M172.1 147.6a.98 .98 0 0 1-.7 .8M172.1 146.2l.2 .7-.2 .7M172.1 147.6l-.3 .8h-.4M172.6 146.8a11.1 11.1 0 0 1-2.6 7.8l-1.4 .9-1.1 .3M173 145.7a12 12 0 0 1-2.5 8.9 3.6 3.6 0 0 1-4.8 .6M173.3 144.7l-1.3 3.9a1.86 1.86 0 0 1-2.5 1.5 3.8 3.8 0 0 1-1.4-3.8M173.5 144.4a13.9 13.9 0 0 1-2.4 10.8l-.5 .4a4.4 4.4 0 0 1-2.6 1.3M173.6 144.1l-.3 .6M175.4 140.8a18.3 18.3 0 0 1-1.3 14.8 5.7 5.7 0 0 1-5.9 3.1 7.7 7.7 0 0 1-4.9-5 17.7 17.7 0 0 1 1.2-15.8 6.1 6.1 0 0 1 4.6-2.9 6 6 0 0 0-5.3 3.6 17.7 17.7 0 0 0 .5 17.3 5.8 5.8 0 0 0 4.9 2.9M161.1 160.4a18 18 0 0 0 9.5 0"/>
<circle cx="79" cy="40.7" r="1.61"/>
<circle cx="79" cy="40.7" r=".72"/>
<circle cx="83.4" cy="54.1" r="1.44"/>
<circle cx="88.4" cy="48.1" r=".56"/>
<circle cx="89.4" cy="59.2" r=".56"/>
<circle cx="94.8" cy="45.8" r="1.02"/>
<circle cx="94.8" cy="45.8" r="1.62"/>
<circle cx="79" cy="67.6" r="1.61"/>
<circle cx="79" cy="67.5" r=".72"/>
<circle cx="175.4" cy="92.8" r=".75"/>
<circle cx="186.8" cy="89.7" r=".72"/>
<circle cx="188" cy="92" r=".75"/>
<circle cx="211.5" cy="95.3" r=".72"/>
<circle cx="211.5" cy="95.3" r="1.24"/>
<circle cx="121.3" cy="113.3" r=".75"/>
<circle cx="121.3" cy="105.1" r=".76"/>
<circle cx="121.3" cy="105.1" r=".67"/>
<circle cx="121.3" cy="113.3" r=".67"/>
<circle cx="139.1" cy="111.1" r=".66"/>
<circle cx="139.1" cy="116.8" r=".66"/>
<circle cx="139.1" cy="105.5" r=".67"/>
<circle cx="139.1" cy="111.1" r=".77"/>
<circle cx="139.1" cy="105.5" r=".77"/>
<circle cx="139.1" cy="116.8" r=".77"/>
<circle cx="153.3" cy="111.1" r=".66"/>
<circle cx="153.3" cy="116.8" r=".66"/>
<circle cx="153.3" cy="105.5" r=".76"/>
<circle cx="153.3" cy="111.1" r=".76"/>
<circle cx="153.3" cy="116.8" r=".76"/>
<circle cx="153.3" cy="105.5" r=".67"/>
<circle cx="171" cy="118.5" r=".7"/>
<circle cx="171" cy="118.5" r="1.22"/>
<circle cx="175.1" cy="113.2" r=".75"/>
<circle cx="182.4" cy="103.1" r="2.66"/>
<circle cx="182.4" cy="103.1" r="1.45"/>
<circle cx="182.4" cy="103.1" r="1.78"/>
<circle cx="184" cy="115.5" r=".75"/>
<circle cx="186.8" cy="116.5" r=".72"/>
<circle cx="188" cy="111.7" r=".44"/>
<circle cx="188" cy="111.7" r="4.2"/>
<circle cx="194.5" cy="100.1" r=".75"/>
<circle cx="196.5" cy="103.1" r=".72"/>
<circle cx="70" cy="131.8" r=".56"/>
<circle cx="73.9" cy="127" r=".7"/>
<circle cx="73.9" cy="127" r="1.24"/>
<circle cx="77.6" cy="122.7" r="1.23"/>
<circle cx="77.6" cy="122.7" r=".7"/>
<circle cx="104.7" cy="139.4" r="19.8"/>
<circle cx="104.7" cy="135.2" r="1"/>
<circle cx="104.7" cy="135.2" r="1.05"/>
<circle cx="104.7" cy="139.4" r="28.2"/>
<circle cx="104.7" cy="139.4" r="20.8"/>
<circle cx="104.7" cy="139.4" r=".89"/>
<circle cx="104.7" cy="139.5" r="24.6"/>
<circle cx="104.7" cy="139.4" r=".88"/>
<circle cx="104.7" cy="139.4" r="1.44"/>
<circle cx="104.7" cy="139.4" r=".87"/>
<circle cx="104.7" cy="139.4" r="2.86"/>
<circle cx="171" cy="124.7" r=".56"/>
<circle cx="56.2" cy="148.2" r=".57"/>
<circle cx="101" cy="141.5" r="1.04"/>
<circle cx="101" cy="141.6" r="1"/>
<circle cx="108.3" cy="141.5" r="1.04"/>
<circle cx="108.3" cy="141.6" r="1"/>
</g>
<g font-size="7.1">
<text x="203" y="198.7">A</text>
<text x="263.2" y="198.9">F</text>
</g>
<text font-size="4.9" x="219.8" y="196.7">EML2322L-A-000</text>
<g font-size="4.2">
<text x="144.4" y="25.4">(36.7)</text>
<text x="224.2" y="154.8">NOTES:</text>
<text x="224.2" y="158.9">1. DIMS IN INCHES</text>
<text x="224.2" y="163.1">2. QTY: 1</text>
<text x="205.6" y="175.1">FINAL TOTAL ASSEMBLY - RETRACT</text>
</g>
<g font-size="3.5">
<text x="201.2" y="170.7">TITLE:</text>
<text x="216" y="181.4">MARK YEN</text>
<text x="202" y="190.7">SIZE</text>
<text x="210.6" y="190.6">DWG. NO.</text>
<text x="216" y="186.2">MARK YEN</text>
<text x="262.4" y="190.9">REV</text>
<text x="202.9" y="204.6">SCALE: 1:4.5</text>
<text x="248.1" y="204.6">SHEET 7 OF 14</text>
</g>
<g font-size="3.2">
<text x="152.7" y="185.7">TOLERANCE UNLESS NOTED</text>
<text x="145.5" y="191.5">DIMENSION</text>
<text x="168.1" y="190.5">PLACES IN DIMENSION</text>
<text x="149.4" y="194.6">TYPE</text>
<text x="169.8" y="194.6">0.0</text>
<text x="179.8" y="194.6">0.00</text>
<text x="190.7" y="194.6">0.000</text>
<text x="144.7" y="199.6">LOCATIONAL</text>
<text x="168.7" y="199.4">0.050</text>
<text x="180.2" y="199.4">0.020</text>
<text x="191.3" y="199.5">0.005</text>
<text x="146.5" y="204.6">ANGULAR</text>
<text x="170.4" y="204.2">5</text>
<text x="181.5" y="204.6">2</text>
<text x="193.1" y="204.6">0.5</text>
<text x="44.2" y="210.4">5</text>
<text x="94.6" y="210.3">4</text>
<text x="143.1" y="210.4">3</text>
<text x="193.2" y="210.3">2</text>
<text x="245.4" y="210.6">1</text>
</g>
<text font-size="3" x="14" y="213.5">SOLIDWORKS Educational Product. For Instructional Use Only.</text>
<g font-size="2.3">
<text x="200.8" y="185.7">DESIGNED</text>
<text x="201" y="180.9">DRAWN</text>
</g>
</svg>
